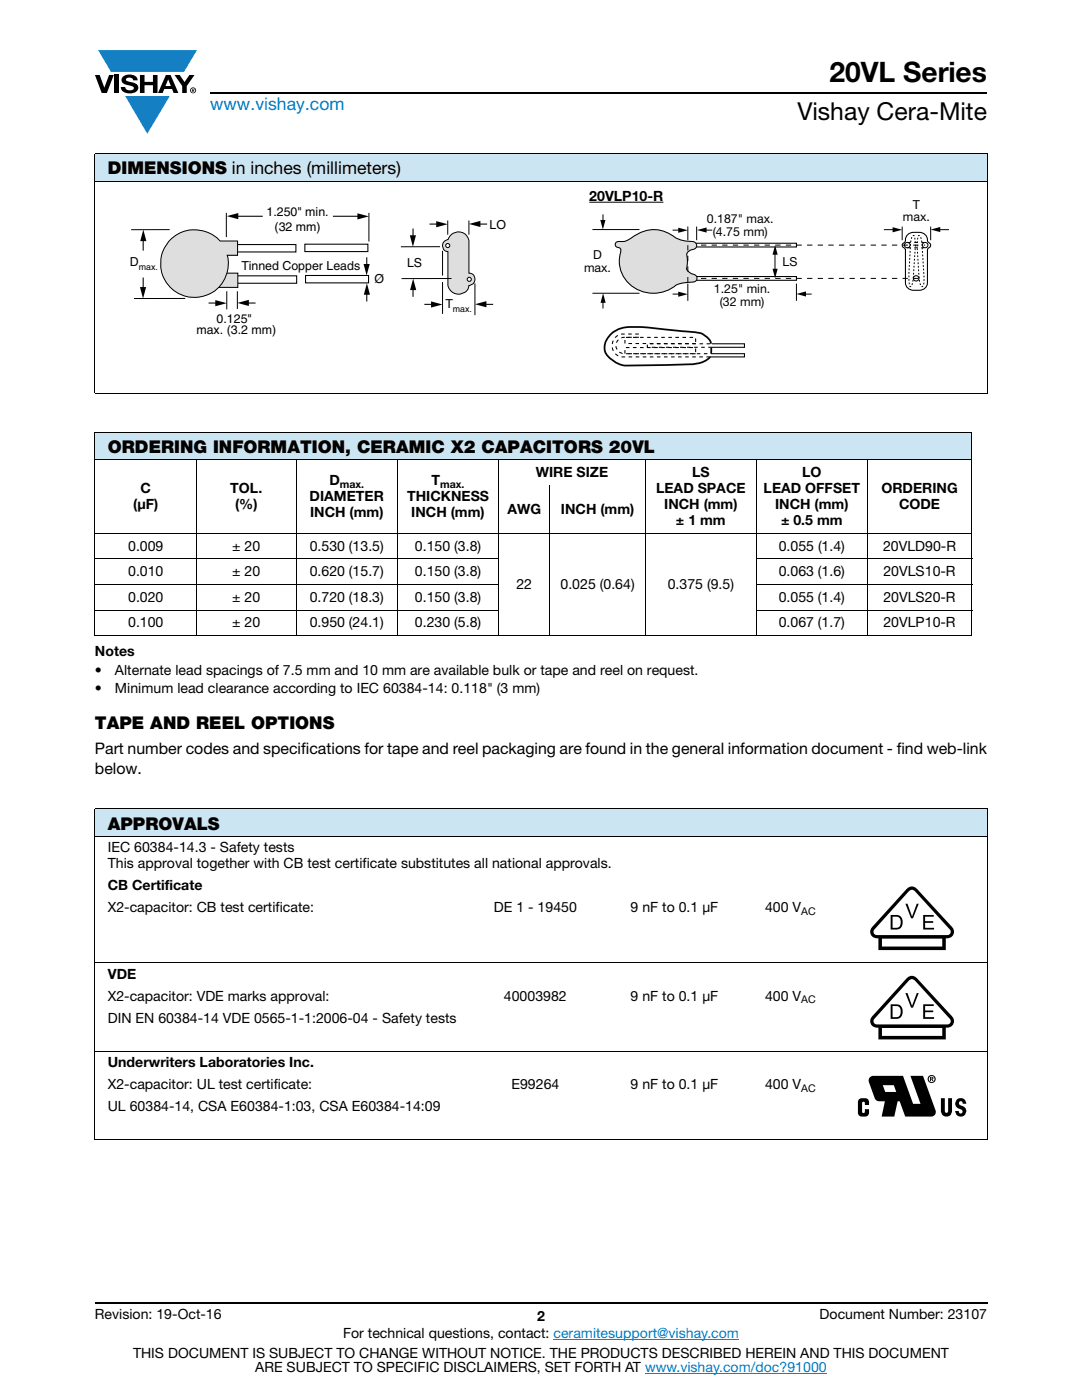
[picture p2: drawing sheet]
<svg xmlns="http://www.w3.org/2000/svg" width="216mm" height="279mm" viewBox="0 0 216 279" stroke-linecap="round" stroke-linejoin="round" font-family="sans-serif">
<g fill="#147fc3">
<path d="M19.6 10h19.7l-2.6 4.3h-1.1h-13.5z"/>
<path d="M25 19.2h8.9l-4.5 7.5z"/>
</g>
<g fill="#000">
<path d="M18.9 15h1l.9 2.5 1-2.5h.9l-1.4 3.6h-1zM22.9 15h.9v3.6h-.9zM24.6 15.3a2.1 2.1 0 0 1 2.8 .3l.1 .4h-.9a.79 .79 0 0 0-.7-.5 .79 .79 0 0 0-.8 .4l.3 .3 1 .2a1.08 1.08 0 0 1 1.2 1 1.08 1.08 0 0 1-1.1 1.2 1.73 1.73 0 0 1-2.4-1.2h.9a.96 .96 0 0 0 .8 .6 .96 .96 0 0 0 .9-.4 1.31 1.31 0 0 0-1.2-.6 1.03 1.03 0 0 1-1.1-.6 1.03 1.03 0 0 1 .2-1.1zM27.9 15h.9v1.3h1.7v-1.3h.9v3.6h-.9v-1.6h-1.7v1.6h-.9zM34.8 15h1.1l.9 1.4 1-1.4h1l-1.5 2.2v1.4h-.9v-1.4z"/>
<path d="M33.6 15.9l.5 1.3h-1.1zM33.1 15l-1.6 3.6h1l.3-.8h1.5l.3 .8h1l-1.6-3.6z"/>
<path d="M38.4 17.8h.2v.2h-.2zM38.3 17.7v.7h.1v-.3l.4 .3-.2-.3 .2-.2-.1-.2z"/>
<path d="M38.1 18a.46 .46 0 0 1 .9 0 .46 .46 0 0 1-.9 0zM37.9 18a.6 .6 0 0 0 1.2 0 .6 .6 0 0 0-1.2 0z"/>
</g>
<path d="M42 18.6h155M18.9 260h178.1" fill="none" stroke="#000" stroke-width=".36"/>
<path d="M110.4 267.3h37M128.7 274h36.3" fill="none" stroke="#007ec4" stroke-width=".2"/>
<g fill="#cce5f3">
<path d="M18.9 30.7h178.1v5.5h-178.1z"/>
<path d="M18.9 86.3h175v5.5h-175z"/>
<path d="M18.9 161.4h178.1v5.5h-178.1z"/>
</g>
<g fill="none" stroke="#000" stroke-width=".2">
<path d="M18.9 30.7h178.1M18.9 36.2h178.1M18.9 30.8v47.6M197 30.8v47.6M18.9 78.5h178.1M18.9 86.3h175.1M18.9 91.8h175.1M18.9 86.3v40.5M39.2 91.7v35.3M59.1 91.7v35.3M79.3 91.7v35.3M99.5 91.7v35.3"/>
<path d="M109.7 96.9v30.1M128.8 91.7v35.3M150.9 91.7v35.3M173.1 91.7v35.3M193.9 86.3v40.5M18.9 106.4h175.1M18.9 111.5h80.7M18.9 116.6h80.7M150.8 111.5h43.2M150.8 116.6h43.2M18.9 121.8h80.7M18.9 126.9h175.1"/>
<path d="M150.8 121.8h43.2M18.9 161.4h178.1M18.9 166.9h178.1M18.9 161.5v65.9M197 161.5v65.9M18.9 192.2h178.1M18.9 209.8h178.1M18.9 227.5h178.1"/>
</g>
<path d="M25.9 41h75.1v26.2h-75.1z" fill="#fff"/>
<path d="M33.8 45.8h-7.5" fill="none" stroke="#000" stroke-width=".2"/>
<path d="M47.2 55.1h12v1.4h-12z" fill="#fff"/>
<path d="M47.2 55.1h12v1.4h-12z" fill="none" stroke="#000" stroke-width=".21"/>
<path d="M47 48.8h12v1.5h-12z" fill="#fff"/>
<path d="M47 48.8h12v1.5h-12z" fill="none" stroke="#000" stroke-width=".21"/>
<g fill="#f47921">
<path d="M41.7 48.1h5.7v2.8h-5.7z"/>
<circle cx="38.8" cy="52.6" r="6.8"/>
</g>
<path d="M41.7 54.5h5.8v2.9h-5.8z" fill="#dedede"/>
<path d="M41.7 54.5h5.8v2.9h-5.8z" fill="none" stroke="#000" stroke-width=".2"/>
<path d="M33.8 48a6.9 6.9 0 0 1 10.1 .1h3.5v2.8h-2.1a6.8 6.8 0 0 1-8.2 8.2 6.8 6.8 0 0 1-3.3-11.1z" fill="#dedede"/>
<path d="M33.8 48a6.9 6.9 0 0 1 10.1 .1h3.5v2.8h-2.1a6.8 6.8 0 0 1-8.2 8.2 6.8 6.8 0 0 1-3.3-11.1z" fill="none" stroke="#000" stroke-width=".2"/>
<path d="M61 55h12.5v1.5h-12.5z" fill="#fff"/>
<path d="M61 55h12.5v1.5h-12.5z" fill="none" stroke="#000" stroke-width=".21"/>
<path d="M60.8 48.7h12.6v1.5h-12.6z" fill="#fff"/>
<path d="M60.8 48.7h12.6v1.5h-12.6z" fill="none" stroke="#000" stroke-width=".21"/>
<path d="M88.7 48.1a1.4 1.4 0 0 0 1.1-1 2.14 2.14 0 0 1 2.2-.8 2.14 2.14 0 0 1 1.6 1.7v6.5a1.24 1.24 0 0 1 1.2 1.3 1.24 1.24 0 0 1-1.3 1.2 2.12 2.12 0 0 1-2 1.7 2.12 2.12 0 0 1-2.1-1.7v-6.8a1.18 1.18 0 0 1-1.1-.8 1.18 1.18 0 0 1 .4-1.3z" fill="#dedede"/>
<path d="M88.7 48.1a1.4 1.4 0 0 0 1.1-1 2.14 2.14 0 0 1 2.2-.8 2.14 2.14 0 0 1 1.6 1.7v6.5a1.24 1.24 0 0 1 1.2 1.3 1.24 1.24 0 0 1-1.3 1.2 2.12 2.12 0 0 1-2 1.7 2.12 2.12 0 0 1-2.1-1.7v-6.8a1.18 1.18 0 0 1-1.1-.8 1.18 1.18 0 0 1 .4-1.3z" fill="none" stroke="#000" stroke-width=".2"/>
<circle cx="89.3" cy="49" r=".41" fill="#fff"/>
<circle cx="89.3" cy="49" r=".41" fill="none" stroke="#000" stroke-width=".2"/>
<circle cx="93.6" cy="55.7" r=".41" fill="#fff"/>
<g fill="none" stroke="#000" stroke-width=".2">
<path d="M36.9 59.6h-10.1M45.2 42.6v4.6M45.3 58.2v3.5M47.4 58.2v3.4M73.6 42.6v5.5M87.7 49.2l-7.6 .1M88.3 50.2v4.7M88.3 56.4v6.1M89.3 44.1v2.6M90 55.6h-9.8M93.6 44.1v2.6M94.8 56.6v6.2"/>
<circle cx="93.6" cy="55.7" r=".41"/>
</g>
<g fill="none" stroke="#000" stroke-width=".21">
<path d="M28.6 47.7v2.2M28.6 55.5v2.2M47.1 43.2h5.2M66.5 43.2h5.2M73.2 51.4v1.7M73.2 58.4v1.7M82.4 45.7v1.7M82.4 57.5v1.6M85.8 44.7h1.7M95.4 44.7h1.7M41.7 60.5h1.7M49.2 60.5h1.7"/>
<path d="M84.8 60.7h1.6M96.6 60.7h1.7"/>
</g>
<g fill="#000">
<path d="M28.6 45.8l.6 2.3h-1.2zM27.9 57.3h1.3l-.7 2.3zM43 59.9l2.3 .6-2.3 .6zM45.3 43.1l2.2-.6v1.2zM71.3 42.6l2.3 .6-2.3 .6zM73.2 56.5l.6 2.3h-1.2zM72.5 52.7h1.3l-.6 2.3zM82.4 55.6l.7 2.3h-1.3zM81.8 47h1.2l-.6 2.3zM87 44.1l2.3 .6-2.3 .7zM93.6 44.7l2.3-.6v1.2zM47.4 60.5l2.3-.7v1.3z"/>
<path d="M86 60.2l2.3 .6-2.3 .6zM94.8 60.7l2.3-.6v1.2z"/>
</g>
<path d="M116.5 37.7h72.9v35.4h-72.9z" fill="#fff"/>
<path d="M138.8 48.5h20.1v.8h-19.9M139 55.2h19.9v.7h-19.9M180.7 49.8v6.7a1.54 1.54 0 0 0 1.6 1.4 2.24 2.24 0 0 0 2.7-1l.2-7.3a.68 .68 0 0 0 .5-.7 .68 .68 0 0 0-.5-.6l-.1-.3a1.55 1.55 0 0 0-1.7-1.6 2.24 2.24 0 0 0-2.6 1l-.2 .9a.68 .68 0 0 0-.6 .7 .68 .68 0 0 0 .6 .6l.1 .3M141.8 70.6h6.8v.6h-6.9M142.1 68.6h6.4v.7h-6.5" fill="none" stroke="#000" stroke-width=".21"/>
<path d="M124.7 67.3h14.1v1.3h-14.1zM124.7 69.4h14.1v1.2h-14.1zM141.7 71.2h-17.4a2.29 2.29 0 0 1-2.2-2.3 2.29 2.29 0 0 1 2.2-2.2h3.2v.6h-2.9a1.64 1.64 0 0 0-1.7 1.7 1.64 1.64 0 0 0 1.8 1.6h17.1M142 69.3h-12.8v-.7h12.9" fill="none" stroke="#000" stroke-width=".21" stroke-dasharray=".7 .7" stroke-linecap="butt"/>
<path d="M182.1 47.1l.2-.1a2.01 2.01 0 0 1 .3 1.5l-.4 7-.2 1.2-.3 .5-.3-.4v-2.2l.3-6.1zM183.2 47.1l.2-.1a1.67 1.67 0 0 1 .6 1.5l.3 6.1a3.9 3.9 0 0 1-.2 2.6h-.2l-.3-.5-.2-1.2-.4-6.3z" fill="none" stroke="#000" stroke-width=".2" stroke-dasharray=".4 .4" stroke-linecap="butt"/>
<path d="M181 48.4h3.4M181 49.4h3.4" fill="none" stroke="#000" stroke-width=".2" stroke-dasharray=".7 .7" stroke-linecap="butt"/>
<g fill="none" stroke="#000" stroke-width=".2">
<path d="M118.2 45.8h9.4M118.2 58.5h9.4M120.3 42.8v1.5M134.2 58.7h1.5M137.2 45.2v2.7M137.2 56.6v3.4M139 45.2v2.7M154.6 50.5v3.5M158.9 56.6v3.4M160.5 58.7h1.5M176.4 45.8h2.1M180 45.2v2.7"/>
<path d="M185.7 45.2v2.7M187.3 45.8h2.1M120.3 60.1v1.5"/>
<circle cx="181.1" cy="48.9" r=".55"/>
<circle cx="182.8" cy="55.6" r=".55"/>
<circle cx="184.6" cy="48.9" r=".55"/>
</g>
<path d="M139.9 48.9h44.7M139.9 55.6h43.5" fill="none" stroke="#000" stroke-width=".2" stroke-dasharray="1.1 1.1" stroke-linecap="butt"/>
<path d="M119.8 43.9h1l-.5 1.9zM135.3 58.2l1.9 .5-1.9 .5zM154.7 48.9l.5 1.9h-1.1zM154.1 53.6h1.1l-.5 2zM158.9 58.7l1.9-.5v1zM178.1 45.3l1.9 .6-1.9 .5zM185.7 45.8l1.9-.5v1zM120.3 58.5l.6 1.9h-1.1z" fill="#000"/>
<path d="M122.9 48.5l.4-.3a3.3 3.3 0 0 0 2.6-.7 6.8 6.8 0 0 1 9 0 8.6 8.6 0 0 0 3.3 .7 .79 .79 0 0 1 .8 .8 .79 .79 0 0 1-.8 .8 1.24 1.24 0 0 0-1.1 1.8v1.3a1.14 1.14 0 0 0 .7 1.6 1.3 1.3 0 0 1 1.3 1 .74 .74 0 0 1-.8 .8 7.7 7.7 0 0 0-3.4 .6 6.9 6.9 0 0 1-11.3-3.8v-1l.1-1.3a.88 .88 0 0 0-.4-1.4l-.4-.3z" fill="#dedede"/>
<path d="M122.9 48.5l.4-.3a3.3 3.3 0 0 0 2.6-.7 6.8 6.8 0 0 1 9 0 8.6 8.6 0 0 0 3.3 .7 .79 .79 0 0 1 .8 .8 .79 .79 0 0 1-.8 .8 1.24 1.24 0 0 0-1.1 1.8v1.3a1.14 1.14 0 0 0 .7 1.6 1.3 1.3 0 0 1 1.3 1 .74 .74 0 0 1-.8 .8 7.7 7.7 0 0 0-3.4 .6 6.9 6.9 0 0 1-11.3-3.8v-1l.1-1.3a.88 .88 0 0 0-.4-1.4l-.4-.3z" fill="none" stroke="#000" stroke-width=".21"/>
<path d="M137.2 56.3v-8.2" fill="none" stroke="#000" stroke-width=".2" stroke-dasharray="1.1 1.1" stroke-linecap="butt"/>
<path d="M117.6 40.4h14.8zM134.2 45.9h1.5M140.6 45.9h1.5" fill="none" stroke="#000" stroke-width=".2"/>
<path d="M135.3 45.4l1.9 .6-1.9 .5zM139.1 45.9l1.9-.5v1z" fill="#000"/>
<path d="M141.9 68.5a3.8 3.8 0 0 0-3.9-2.3h-.8a103.5 103.5 0 0 0-11.7-.9 4.5 4.5 0 0 0-4.9 4.4 4.6 4.6 0 0 0 4.1 3.3l13.6-.3a5.3 5.3 0 0 0 3.3-1.4M141.9 69.5v.9" fill="none" stroke="#050504" stroke-width=".35"/>
<path d="M173.6 176.9h16.8v12.7h-16.8z" fill="#fff"/>
<g fill="#000">
<path d="M180.7 180.4h.4l.9 2.5 .9-2.5h.4l-1.1 2.9h-.4zM184.2 182.6h2.1v.3h-1.7v.9h1.6v.4h-1.6v1h1.8v.3h-2.2z"/>
<path d="M178.1 182.9v2.3h.6a1.15 1.15 0 0 0 1-1 1.15 1.15 0 0 0-.6-1.2zM177.7 182.6h1a1.5 1.5 0 0 1 1.4 1.1 1.5 1.5 0 0 1-.7 1.7l-1.7 .1z"/>
<path d="M181.2 178l.5-.4 .7 .2 7.1 7.7a.66 .66 0 0 1 .2 .7 .66 .66 0 0 1-.7 .4h-14a.66 .66 0 0 1-.7-.4 .66 .66 0 0 1 .2-.7zM176 187.3h12v1.6h-12zM180.9 177.5l-6.7 7.3a1.36 1.36 0 0 0-.5 1.7 1.36 1.36 0 0 0 1.6 .8v2.3h13.4v-2.3a1.36 1.36 0 0 0 1.6-.8 1.36 1.36 0 0 0-.5-1.7l-6.7-7.2a1.38 1.38 0 0 0-2.2-.1z"/>
</g>
<path d="M173.6 194.8h16.8v12.6h-16.8z" fill="#fff"/>
<g fill="#000">
<path d="M180.7 198.2h.4l.9 2.6 .9-2.6h.4l-1.1 2.9h-.4zM184.2 200.4h2.1v.4h-1.7v.9h1.6v.3h-1.6v1h1.8v.3h-2.2z"/>
<path d="M178.1 200.8v2.2h.6a1.15 1.15 0 0 0 1-1 1.15 1.15 0 0 0-.6-1.2zM177.7 200.4h1a1.5 1.5 0 0 1 1.4 1.2 1.5 1.5 0 0 1-.7 1.6l-1.7 .1z"/>
<path d="M181.2 195.8l.5-.4 .7 .2 7.1 7.7a.66 .66 0 0 1 .2 .7 .66 .66 0 0 1-.7 .4h-14a.66 .66 0 0 1-.7-.4 .66 .66 0 0 1 .2-.7zM176 205.2h12v1.5h-12zM180.9 195.3l-6.7 7.4a1.36 1.36 0 0 0-.5 1.6 1.36 1.36 0 0 0 1.6 .8v2.3h13.4v-2.3a1.36 1.36 0 0 0 1.6-.8 1.36 1.36 0 0 0-.5-1.6l-6.7-7.3a1.38 1.38 0 0 0-2.2-.1z"/>
</g>
<path d="M171.2 214.5h21.6v8.3h-21.6z" fill="#fff"/>
<g fill="#000">
<path d="M171.3 219.5a1.35 1.35 0 0 1 2.1 .3v.7h-.8v-.4l-.3-.2-.3 .2 .1 2h.4l.1-.7h.8v.8a1.27 1.27 0 0 1-2.2 0zM187.7 219.2h.8v2.5l.1 .3 .3 .1 .2-.1 .1-.3v-2.5h.8v2.5a1.11 1.11 0 0 1-1.1 1.1 1.11 1.11 0 0 1-1.2-1.1zM190.8 219.5a1.11 1.11 0 0 1 1.3-.3 1.11 1.11 0 0 1 .7 1.1h-.7l-.1-.4-.3-.1-.2 .1-.2 .2 .3 .5a1.27 1.27 0 0 1 1.2 1.1 1.11 1.11 0 0 1-1.1 1.1 1.11 1.11 0 0 1-1.1-1.1h.7l.1 .4 .3 .1 .3-.1 .1-.3-.3-.4a1.27 1.27 0 0 1-1.2-1.1z"/>
<path d="M176.1 216.6h2.2l.5 1.3h-2.2zM173.7 214.9a.92 .92 0 0 0-.3 1l1.2 3.3a.94 .94 0 0 0 .8 .6h1.2l-.7 3h2.5l.7-3h.4l1.1 3h5.3a.92 .92 0 0 0 .8-1.2l-2.5-6.9h-2.5l2 5.6h-1.5l-2-5.6h-6z"/>
<path d="M185.3 215.4a.6 .6 0 0 1 1.2 0 .6 .6 0 0 1-1.2 0zM185.1 215.3a.81 .81 0 0 0 1.6 0 .81 .81 0 0 0-1.6 0z"/>
<path d="M185.8 215.1h.2v.1l-.2 .1zM185.6 214.9v.9h.2v-.4l.3 .4h.2l-.2-.4 .1-.1v-.3z"/>
</g>
<text font-size="5.6" x="165.5" y="16.4">20VL Series</text>
<text font-size="4.9" x="159.1" y="24">Vishay Cera-Mite</text>
<text font-size="3.5" fill="#007ec4" x="42" y="21.9">www.vishay.com</text>
<g font-size="3.5">
<text x="21.5" y="34.8">DIMENSIONS in inches (millimeters)</text>
<text x="21.5" y="90.4">ORDERING INFORMATION, CERAMIC X2 CAPACITORS 20VL</text>
<text x="18.9" y="145.4">TAPE AND REEL OPTIONS</text>
<text x="21.5" y="165.5">APPROVALS</text>
</g>
<g font-size="3.2">
<text x="18.9" y="150.5">Part number codes and specifications for tape and reel packaging are found in the general information document - find web-link</text>
<text x="18.9" y="154.4">below.</text>
</g>
<g font-size="2.8">
<text x="117.6" y="40.1">20VLP10-R</text>
<text x="106.9" y="95.2">WIRE SIZE</text>
<text x="138.1" y="95.2">LS</text>
<text x="160.1" y="95.2">LO</text>
<text x="26.6" y="101.6">(μF)</text>
<text x="28" y="98.4">C</text>
<text x="46" y="98.4">TOL.</text>
<text x="46.9" y="101.6">(%)</text>
<text x="61.8" y="100">DIAMETER</text>
<text x="65.7" y="96.8">D</text>
<text x="81.2" y="100">THICKNESS</text>
<text x="86.1" y="96.8">T</text>
<text x="130.9" y="98.4">LEAD SPACE</text>
<text x="132.5" y="101.6">INCH (mm)</text>
<text x="152.4" y="98.4">LEAD OFFSET</text>
<text x="154.7" y="101.6">INCH (mm)</text>
<text x="175.9" y="98.4">ORDERING</text>
<text x="179.4" y="101.6">CODE</text>
<text x="61.9" y="103.2">INCH (mm)</text>
<text x="82.1" y="103.2">INCH (mm)</text>
<text x="101.2" y="102.6">AWG</text>
<text x="111.9" y="102.6">INCH (mm)</text>
<text x="134.9" y="104.8">± 1 mm</text>
<text x="155.9" y="104.8">± 0.5 mm</text>
<text x="25.6" y="109.9">0.009</text>
<text x="46.3" y="109.9">± 20</text>
<text x="61.8" y="109.9">0.530 (13.5)</text>
<text x="82.8" y="109.9">0.150 (3.8)</text>
<text x="155.4" y="109.9">0.055 (1.4)</text>
<text x="176.2" y="109.9">20VLD90-R</text>
<text x="25.6" y="115">0.010</text>
<text x="46.3" y="115">± 20</text>
<text x="61.8" y="115">0.620 (15.7)</text>
<text x="82.8" y="115">0.150 (3.8)</text>
<text x="103" y="117.5">22</text>
<text x="111.8" y="117.5">0.025 (0.64)</text>
<text x="133.3" y="117.5">0.375 (9.5)</text>
<text x="155.4" y="115">0.063 (1.6)</text>
<text x="176.3" y="115">20VLS10-R</text>
<text x="25.6" y="120.1">0.020</text>
<text x="25.6" y="125.2">0.100</text>
<text x="46.3" y="120.1">± 20</text>
<text x="46.3" y="125.2">± 20</text>
<text x="61.8" y="120.1">0.720 (18.3)</text>
<text x="61.8" y="125.2">0.950 (24.1)</text>
<text x="82.8" y="120.1">0.150 (3.8)</text>
<text x="82.8" y="125.2">0.230 (5.8)</text>
<text x="155.4" y="120.1">0.055 (1.4)</text>
<text x="155.4" y="125.2">0.067 (1.7)</text>
<text x="176.3" y="120.1">20VLS20-R</text>
<text x="176.3" y="125.2">20VLP10-R</text>
<text x="18.9" y="130.9">Notes</text>
<text x="18.9" y="134.7">•</text>
<text x="22.9" y="134.7">Alternate lead spacings of 7.5 mm and 10 mm are available bulk or tape and reel on request.</text>
<text x="18.9" y="138.3">•</text>
<text x="22.9" y="138.3">Minimum lead clearance according to IEC 60384-14: 0.118&quot; (3 mm)</text>
<text x="21.5" y="170.1">IEC 60384-14.3 - Safety tests</text>
<text x="21.5" y="173.2">This approval together with CB test certificate substitutes all national approvals.</text>
<text x="21.5" y="177.6">CB Certificate</text>
<text x="21.5" y="182.1">X2-capacitor: CB test certificate:</text>
<text x="98.5" y="182.1">DE 1 - 19450</text>
<text x="125.8" y="182.1">9 nF to 0.1 μF</text>
<text x="152.7" y="182.1">400 V</text>
<text x="21.5" y="195.3">VDE</text>
<text x="21.5" y="199.7">X2-capacitor: VDE marks approval:</text>
<text x="100.5" y="199.7">40003982</text>
<text x="125.8" y="199.7">9 nF to 0.1 μF</text>
<text x="152.7" y="199.7">400 V</text>
<text x="21.5" y="204.1">DIN EN 60384-14 VDE 0565-1-1:2006-04 - Safety tests</text>
<text x="21.5" y="213">Underwriters Laboratories Inc.</text>
<text x="21.5" y="217.4">X2-capacitor: UL test certificate:</text>
<text x="21.5" y="221.8">UL 60384-14, CSA E60384-1:03, CSA E60384-14:09</text>
<text x="102.1" y="217.4">E99264</text>
<text x="125.8" y="217.4">9 nF to 0.1 μF</text>
<text x="152.7" y="217.4">400 V</text>
<text x="18.9" y="263.3">Revision: 19-Oct-16</text>
<text x="107.2" y="263.6">2</text>
<text x="163.6" y="263.3">Document Number: 23107</text>
<text x="68.5" y="267.1">For technical questions, contact: ceramitesupport@vishay.com</text>
<text x="26.5" y="271">THIS DOCUMENT IS SUBJECT TO CHANGE WITHOUT NOTICE. THE PRODUCTS DESCRIBED HEREIN AND THIS DOCUMENT</text>
<text x="50.9" y="273.8">ARE SUBJECT TO SPECIFIC DISCLAIMERS, SET FORTH AT www.vishay.com/doc?91000</text>
</g>
<g font-size="2.5">
<text x="182.2" y="41.7">T</text>
<text x="53.2" y="43.2">1.250&quot; min.</text>
<text x="54.8" y="46.1">(32 mm)</text>
<text x="97.7" y="45.7">LO</text>
<text x="141.1" y="44.6">0.187&quot; max.</text>
<text x="142.2" y="47.1">(4.75 mm)</text>
<text x="180.2" y="44.2">max.</text>
<text x="25.9" y="53.1">D</text>
<text x="48.2" y="53.8">Tinned Copper Leads</text>
<text x="81.2" y="53.4">LS</text>
<text x="118.4" y="51.7">D</text>
<text x="156.2" y="53">LS</text>
<text x="74.7" y="56.5">Ø</text>
<text x="116.5" y="54.2">max.</text>
<text x="142.5" y="58.5">1.25&quot; min.</text>
<text x="43.2" y="64.5">0.125&quot;</text>
<text x="88.9" y="61.5">T</text>
<text x="143.6" y="61">(32 mm)</text>
<text x="39.2" y="66.6">max. (3.2 mm)</text>
</g>
<g font-size="2.1">
<text x="67.8" y="97.3">max.</text>
<text x="87.8" y="97.3">max.</text>
<text x="159.9" y="182.6">AC</text>
<text x="159.9" y="200.2">AC</text>
<text x="159.9" y="217.9">AC</text>
</g>
<g font-size="1.8">
<text x="27.7" y="53.8">max.</text>
<text x="90.4" y="62.2">max.</text>
</g>
</svg>
